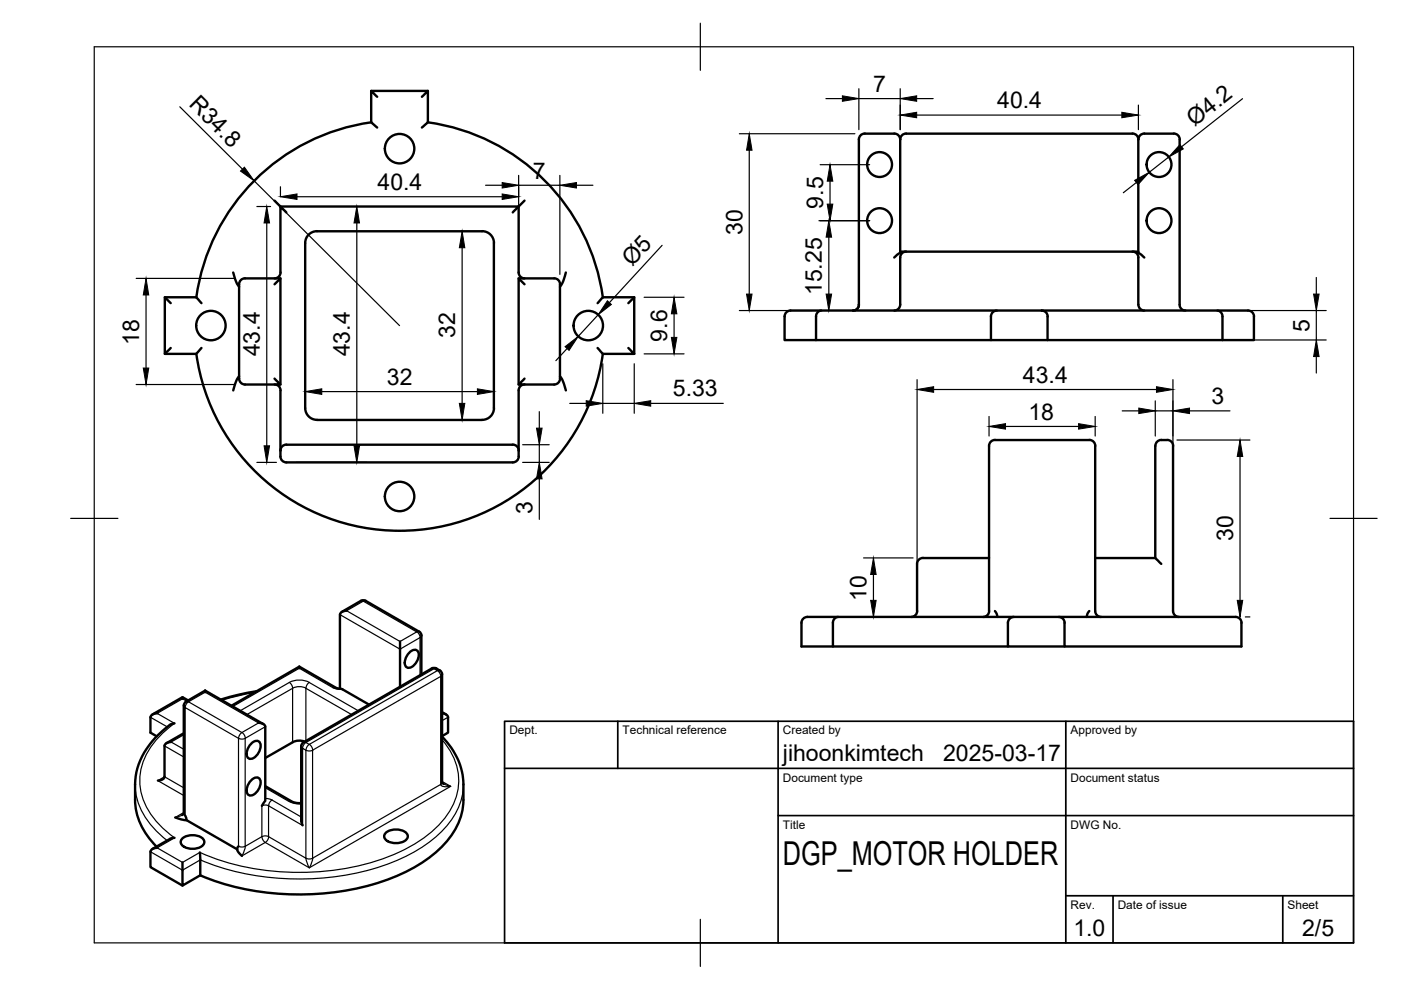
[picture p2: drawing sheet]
<svg xmlns="http://www.w3.org/2000/svg" width="297mm" height="210mm" viewBox="0 0 297 210" stroke-linecap="round" stroke-linejoin="round" font-family="sans-serif">
<!-- layer: Visible Narrow -->
<g fill="none" stroke="#000" stroke-width=".25">
<path d="M72.1 130.3l12.7 7.3 4.2-2.4M73.5 129.5l3.5-2 11.3 6.5-3.5 2zM76.5 127.4h1M88.9 133.9h-.5a1.57 1.57 0 0 1 .7 1.3M89 135.2v8M89.4 134.8l-.3 .4M31.9 152.1l3.6 2M34.9 158.2l4.1 2.3M37 153.4a16.2 16.2 0 0 0-7.3 10.7 13.3 13.3 0 0 0 4.4 11.1l2.9 2.4-3.7 2.2 5.4 3.1 3.7-2.2a54.5 54.5 0 0 0 42.3-.1 23 23 0 0 0 11.2-9.5 12.2 12.2 0 0 0-2.2-14.2M39 155.8l-2.7 1.5 2.7 1.6M39.5 148.7l.5 .1M39.6 148.7l-.9-.5-5.4 3 3.7 2.2"/>
<path d="M40 148.8l3.5-2 11.3 6.5-3.5 2M40 148.8l11.3 6.5M40 148.8a1.57 1.57 0 0 0-.7 1.2l-.3-.4M51.3 155.3a1.56 1.56 0 0 0-.7 1.2 1.57 1.57 0 0 0 1.4 0M51.3 155.3a1.57 1.57 0 0 1 .7 1.2M52 156.5v22.9M53.9 146.8l-3.5 .7-3.3 1M56.2 154.1l-4.2 2.4M61.3 144.7l-10.4 6M61.3 144.7a1.57 1.57 0 0 1 .7 1.2M61.4 144.7a4.7 4.7 0 0 1 4.2 0M62 145.9l-9.7 5.6"/>
<path d="M62 145.9v11.5M62.1 145.9l1.4-.3 1.4 .3M64.2 158.7l.7 .4v22.9l-8-4.6v-6.5l7.3 4.1zM64.4 157.4h.5M64.9 157.4l27.1-15.6 .7 .4-27.1 15.6M64.9 145.9l9.6 5.6M64.9 145.9v11.2M64.9 157.4l.7 .4M64.9 157.4a1.56 1.56 0 0 0-.7 1.3l-.3-.5M65.3 158l.3-.2a1.56 1.56 0 0 1 .7 1.3 1.56 1.56 0 0 1-1.4 0zM65.6 144.7l10.4 6M65.6 144.7a1.57 1.57 0 0 0-.7 1.2"/>
<path d="M70.7 145.9l-7.2-4.2-14.1 8.1M71.2 145.8h-.5l1.1 .4 .8-.1M91.5 141.7h1M93.2 142.1l-.5 .1a1.57 1.57 0 0 1 .8 1.2M93.4 143.4l-27.1 15.7v22.9l27.1-15.7M93.4 143.4v22.9M93.7 143l-.2 .4M95 152.1l-1.3 .7M28.6 166.3a15.4 15.4 0 0 0 6.8 11.9M39 167l-4.1-2.3-1.4 .8 5.5 3.2M39 172.3l-1.8 1 1.5-.5M39 172.5l.3 .4v-22.9l11.3 6.5v22.9a1.71 1.71 0 0 0 1.4 0"/>
<path d="M55.5 170.9v6.5l-3.5 2M55.5 177.4a1.55 1.55 0 0 1 1.5 0 1.56 1.56 0 0 1-.8 1.2 1.57 1.57 0 0 1-.7-1.2zM56.2 167l5.1 3M56.3 169.3l1.4 .3M57.7 169.6l6.2 3.6M57.7 169.6a1.57 1.57 0 0 0-.7 1.2 1.58 1.58 0 0 0-1.5 .1M61.8 169.9h-.5l.9 .4 1.7 .1M93.7 165.7l1.8 1-29.9 17.3-9.4-5.4-4.9 2.9 .4-.9 .3-1.2M93.7 165.9l-.2 .4M94.1 166.2l1.5 .5a2.68 2.68 0 0 1-2.1-.1l-.1-.3M98.3 166.3a14.7 14.7 0 0 1-5.9 11.1 41.2 41.2 0 0 1-21.2 8.5 56.2 56.2 0 0 1-28.7-3.6l-3.8 2.2-6.8-3.9M64.9 182a1.51 1.51 0 0 0 1.4 0l-.3 1.1-.4 .9-.4-.9z"/>
</g>
<!-- layer: Visible -->
<g fill="none" stroke="#000" stroke-width=".51">
<path d="M78.7 19.3h12M78.7 25.9a43.5 43.5 0 0 0-37.1 37.1M80 20.5l-1.3-1.2v6.6l1.3 1.1M89.5 20.5l1.2-1.2v6.6l-1.2 1.1M90.7 25.9a43.5 43.5 0 0 1 37.1 37.1M183.3 28.3h6.3M183.4 28.3a1.26 1.26 0 0 0-1.3 1.3v35.4a1.24 1.24 0 0 1-1.3 .8M189.6 28.3a1.26 1.26 0 0 1 1.3 1.3M190.9 29.6v24l-1.3 1M192.1 28.3h48M192.1 28.3a1.26 1.26 0 0 0-1.2 1.3M240.1 28.3a1.26 1.26 0 0 1 1.3 1.3 1.26 1.26 0 0 1 1.2-1.3"/>
<path d="M241.3 29.6v24l1.3 1M242.6 28.3h6.3M248.9 28.3a1.26 1.26 0 0 1 1.2 1.3v35.4a1.24 1.24 0 0 0 1.3 .8M49.4 57.8l.7 2.1 .6 .9M51.9 59h7.6M52 59a1.26 1.26 0 0 0-1.3 1.3v20M58.2 42.5l1.3 1.3h50.5l-1.3 1.2M60.7 45l-1.2-1.2v14a1.22 1.22 0 0 1-1.3 1.2M102.2 49h-35a2.51 2.51 0 0 0-2.5 2.5v35a2.51 2.51 0 0 0 2.5 2.5M102.2 49a2.51 2.51 0 0 1 2.5 2.5v35a2.47 2.47 0 0 1-2.5 2.5M110 59h7.5M111.2 42.5l-1.2 1.3v14a1.26 1.26 0 0 0 1.2 1.2"/>
<path d="M117.5 59a1.26 1.26 0 0 1 1.2 1.3v20M120 57.8l-.6 1.9-.7 1.1M190.9 53.4h50.4M192.1 53.3a1.26 1.26 0 0 0-1.2 1.3v10M240.1 53.3a1.26 1.26 0 0 1 1.3 1.3M241.3 54.6v10M34.9 63h6.7M36.2 64.3l-1.3-1.3v12l1.3-1.2M41.6 63l1.1 1.3M41.6 75a43.5 43.5 0 0 0 43.1 37.5 43.5 43.5 0 0 0 43.1-37.5M42.7 73.8l-1.1 1.2h-6.7M50.7 79.8l-.6 .9-.7 2.1"/>
<path d="M58.2 60.3l1.3-1.3v22.5M111.2 60.3l-1.2-1.3v22.5M118.7 79.8l.6 .9 .7 2.1M126.7 73.8l1.1 1.2h6.7l-1.3-1.2M133.2 64.3l1.3-1.3v12M134.5 63h-6.7l-1.1 1.3M174.1 65.8a1.2 1.2 0 0 0-1.1 1.3v5h-6.7v-5a1.26 1.26 0 0 1 1.3-1.3h53.3M190.9 64.6a1.26 1.26 0 0 1-1.3 1.2M211.4 65.8a1.26 1.26 0 0 0-1.3 1.3v5M220.9 65.8h43.7a1.26 1.26 0 0 1 1.3 1.3v5h-92.9M220.9 65.8a1.26 1.26 0 0 1 1.2 1.3M222.1 67.1v5"/>
<path d="M241.4 64.6a1.26 1.26 0 0 0 1.2 1.2M258.1 65.8a1.2 1.2 0 0 1 1.1 1.3v5M50.7 80.3a1.26 1.26 0 0 0 1.2 1.2h7.6l-1.3-1.2M58.2 81.5a1.26 1.26 0 0 1 1.3 1.3M59.5 82.8v14a1.26 1.26 0 0 0 1.2 1.2h48a1.26 1.26 0 0 0 1.3-1.2v-14M59.5 95.5a1.26 1.26 0 0 1 1.2-1.2h48a1.22 1.22 0 0 1 1.3 1.2M67.2 89h35M111.2 80.3l-1.2 1.2h7.5M111.2 81.5a1.26 1.26 0 0 0-1.2 1.3M118.7 80.3a1.26 1.26 0 0 1-1.2 1.2M209.7 94.5v35.1M209.7 94.5a1.23 1.23 0 0 1 1.2-1.2h20.1a1.26 1.26 0 0 1 1.2 1.2"/>
<path d="M232.2 94.5v35a1.26 1.26 0 0 0 1.3 1.3M244.9 94.5v23.8M245 94.5a1.23 1.23 0 0 1 1.2-1.2h1.3a1.26 1.26 0 0 1 1.2 1.2M248.7 94.5v35a1.26 1.26 0 0 0 1.3 1.3M209.7 118.3h-14a1.22 1.22 0 0 0-1.3 1.3v10M232.2 118.3h12.7l1.3 1.3M72.1 130.3v15.7M72.5 129.7l4-2.3 .8-.1 11.8 6.8 .3 .7-.1 8.2M73.5 129.5a1.32 1.32 0 0 0-1.4 .8M84.8 136v9.6M86.9 138.3a1.06 1.06 0 0 1 1.5-.4 1.06 1.06 0 0 1 .3 1.4l-.1 .5a2.4 2.4 0 0 1-2.2 1.8 1.72 1.72 0 0 1-.2-2.5zM171.2 130.8h89.7a2.52 2.52 0 0 1 2.1 .5l.2 .8v5h-37.5v-5"/>
<path d="M171.2 130.8a1.26 1.26 0 0 0-1.3 1.3v5h43.8M177.7 130.8a1.2 1.2 0 0 0-1.1 1.3v5M194.5 129.5a1.26 1.26 0 0 1-1.3 1.3M209.7 129.5a1.26 1.26 0 0 1-1.2 1.3M210.9 129.6l.4 .5 .2 .7M215 130.8a1.26 1.26 0 0 0-1.3 1.3v5h12M224.5 130.8a1.26 1.26 0 0 1 1.2 1.3M230.9 129.6l-.3 .5-.2 .7M33.3 151.2a1.32 1.32 0 0 0-1.4 .9v3.2l1.3 .8M34.9 158.2v6.5a1.17 1.17 0 0 1-1.4 .8M36.3 157.3a1.32 1.32 0 0 0-1.4 .8M37 153.4h-.3a2.56 2.56 0 0 0-1.5 1 15.8 15.8 0 0 0-6.6 11.9 16.1 16.1 0 0 0 1 8l1.5 2.6 2.1 2.6"/>
<path d="M38.7 147.8v.4M39 155.5l-3.7 2.1M39.9 148.5l-1.2-.7-6.4 3.7M43.5 146.4v.4M43.5 146.4l-4 2.3-.5 .6v23.2M43.5 146.4l12.3 7.1M53.4 157.6a1.06 1.06 0 0 1 1.4-.4 1.06 1.06 0 0 1 .4 1.4l-.1 .5a2.4 2.4 0 0 1-2.2 1.8 1.72 1.72 0 0 1-.2-2.5zM54.4 146.6l-3.9 .7-3.7 1M54.8 153.3a1.32 1.32 0 0 1 1.4 .8v15.7l-.7 1.1M62 157.4l-5.8 3.3M63.5 141.3v.4M63.5 141.3l7.7 4.5 .9 .2"/>
<path d="M63.5 141.3l-14.4 8.3M63.9 158.3v15.7l.3 1M64.6 157.2a3.2 3.2 0 0 0-2.5 .2M72.1 146l.5 .1 5.6 3.3M92.5 141.7a1.46 1.46 0 0 1 1.2 1.3M92.5 141.7l-.5-.1-.5 .1-27.1 15.7-.4 .3-.1 .5M93.7 156.2a14.6 14.6 0 0 1 4.6 10.1 16.4 16.4 0 0 1-1.2 8.5 23.7 23.7 0 0 1-12.3 10.6 56.3 56.3 0 0 1-42.3 .2M93.7 143v22.9l.4 .3M93.7 151l.9 .5M93.7 151.3a1.16 1.16 0 0 1 1.3 .8v3.2l-1.3 .8M33.3 179.8a1.32 1.32 0 0 0-1.4 .8v3.2l6.8 4M37 177.6l-.9 .3-3.8 2.1"/>
<path d="M37.1 173.3l2.5 .6 10.7 6.2 .3 .7 .7 .7M38.6 177.8a3.4 3.4 0 0 1 4.6 .4 1.26 1.26 0 0 1-1.1 1.6 3.3 3.3 0 0 1-3.7-.9v-.7zM39 172.5l-.4 .3M39.3 172.9l.3 1M50.6 179.4l-.3 .7M53.4 165.3a1.06 1.06 0 0 1 1.4-.4 1.06 1.06 0 0 1 .4 1.5l-.1 .5a2.4 2.4 0 0 1-2.2 1.8 1.72 1.72 0 0 1-.2-2.6zM56.2 166.7l5.8 3.3 1 .3h.9M81.8 176.6a3.4 3.4 0 0 1 4.6 .3 1.26 1.26 0 0 1-1.2 1.7 3.3 3.3 0 0 1-3.7-.9v-.8zM38.7 182.9v4.9l3.8-2.2M42.4 180.7l.1 4.9"/>
<circle cx="84.7" cy="31.5" r="3.1"/>
<circle cx="186.5" cy="34.9" r="2.64"/>
<circle cx="245.7" cy="34.9" r="2.64"/>
<circle cx="186.5" cy="46.8" r="2.64"/>
<circle cx="245.7" cy="46.8" r="2.64"/>
<circle cx="44.7" cy="69" r="3.1"/>
<circle cx="124.7" cy="69" r="3.1"/>
<circle cx="84.7" cy="105.3" r="3.1"/>
</g>
<!-- layer: TITLEBLOCK -->
<path d="M107 152.9h180v47h-180zM131 152.9v10M165 152.9v47M226 152.9v47M107 162.9h180M165 172.9h122M226 189.9h61M236 189.9v10M272 189.9v10" fill="none" stroke="#000" stroke-width=".36"/>
<!-- layer: FD_Dimensions -->
<g fill="none" stroke="#000" stroke-width=".25">
<path d="M182.1 18.8v8.7M190.9 18.8v8.7M38.1 22.6l13.3 13.3M53.9 38.3l30.8 30.7M59.5 39.6v2.1M103 39.3h3.5M110 37.2v19.7M110 39.3h8.7M118.7 37.2v21M122.2 39.3h3.5M156.8 28.4h24.5M158.9 31.8v30.5"/>
<path d="M173.9 34.9h10.5M175.1 20.9h3.5M176 38.4v4.9M182.1 20.9h8.8M194.4 20.9h3.4M194.4 24.4h43.4M240.9 38.7l-2.7 2.2M241.4 22.3v5.2M247.8 33.3l-4.1 3.2M263.4 20.9l-12.9 10.2M28.9 59h21M54.5 43.8h2.9"/>
<path d="M56.6 47.3v47.2M63 41.7h43.5M64.7 53.6v31.5M75.6 47.3v47.2M95.9 49h4.2M98 52.5v33M104.7 53.6v31.5M140.4 52l-11.2 12.2M173.6 46.8h10.8M175.7 50.3v12M279.1 58.8v3.5M31 62.5v15.5"/>
<path d="M120.2 73.9l-2.3 2.6M126.8 66.7l-4.2 4.6M127.8 77.1v10.5M134.5 77.1v10.5M136.6 75h8.4M136.6 63h8.4M142.9 66.5v5M156.8 65.8h15.2M173.6 65.8h.7M260.2 65.8h21M261.3 72.1h19.9M279.1 65.8v6.3"/>
<path d="M279.1 75.6v3.5M28.9 81.5h21M54.5 98h4.1M62.8 98h14.9M68.2 83h33M95.9 89h4.2M110.8 98h5.6M110.8 94.3h5.6M114.3 87.3v3.5M114.3 94.3v3.7M120.8 85.5h3.5M127.8 85.5h6.7"/>
<path d="M138 85.5h15.4M194.4 80.5v46.9M198 82.6h47.2M209.7 88.3v4.1M213.2 90.4h15.5M232.2 88.3v4.1M237.9 87.1h3.5M244.9 85v7.4M244.9 87.1h3.8M248.7 80.5v46.9M249.5 93.3h15.5M252.2 87.1h8.6"/>
<path d="M262.9 96.8v30.5M114.3 101.5v8.6M183.1 118.3h10.5M185.2 121.8v5.5M187.2 130.8h.1M264 130.8h1"/>
</g>
<g fill="#000" stroke="#000" stroke-width=".21">
<path d="M51.8 35.4l2.1 2.9-2.9-2zM106.5 38.7l3.5 .6-3.5 .6zM118.7 39.3l3.5-.6v1.2zM158.9 28.4l.5 3.4h-1.1zM176 34.9l.6 3.5h-1.2zM178.6 20.3l3.5 .6-3.5 .6zM190.9 20.9l3.5-.6v1.2zM190.9 24.4l3.5-.6v1.2zM237.8 23.8l3.6 .6-3.6 .6zM240.6 38.2l3.1-1.7-2.4 2.7zM250.2 30.7l.7 .9-3.1 1.7zM56.6 43.8l.5 3.5h-1.1z"/>
<path d="M59.5 41.7l3.5-.6v1.2zM75.6 43.8l.6 3.5h-1.1zM98 49l.6 3.5h-1.2zM106.5 41.1l3.5 .6-3.5 .6zM175.7 46.8l.6 3.5h-1.1zM175.4 43.3h1.2l-.6 3.5zM31 59l.5 3.5h-1.1zM30.4 78h1.1l-.5 3.5zM119.8 73.5l2.8-2.2-2 3zM128.8 63.8l.8 .8-2.8 2.1zM142.3 71.5h1.2l-.6 3.5zM142.9 63l.6 3.5h-1.2z"/>
<path d="M158.3 62.3h1.1l-.5 3.5zM175.2 62.3h1.1l-.6 3.5zM278.5 62.3h1.2l-.6 3.5zM279.1 72.1l.6 3.5h-1.2zM56 94.5h1.1l-.5 3.5zM64.7 83l3.5-.6v1.2zM75.1 94.5h1.1l-.6 3.5zM97.4 85.5h1.2l-.6 3.5zM101.2 82.4l3.5 .6-3.5 .6zM113.7 90.8h1.2l-.6 3.5zM124.3 85l3.5 .5-3.5 .6zM134.5 85.5l3.5-.5v1.1z"/>
<path d="M194.4 82.6l3.6-.6v1.2zM209.7 90.4l3.5-.6v1.2zM228.7 89.8l3.5 .6-3.5 .6zM241.4 86.5l3.5 .6-3.5 .6zM245.2 82l3.5 .6-3.5 .6zM248.7 87.1l3.5-.6v1.2zM262.9 93.3l.6 3.5h-1.2zM114.3 98l.6 3.5h-1.2zM185.2 118.3l.6 3.5h-1.2zM184.6 127.3h1.2l-.6 3.5zM262.3 127.3h1.2l-.6 3.5z"/>
</g>
<!-- layer: BORDER -->
<path d="M20 9.9h267v190h-267zM148.5 4.9v10M15 109.9h10M282 109.9h10M148.5 194.9v10" fill="none" stroke="#000" stroke-width=".25"/>
<text font-size="7" x="166" y="183.4">DGP_MOTOR HOLDER</text>
<g font-size="4.9">
<text x="39.9" y="22.3" transform="rotate(45 39.9 22.3)">R34.8</text>
<text x="185.1" y="19.5">7</text>
<text x="211.4" y="22.9">40.4</text>
<text x="253.3" y="27" transform="rotate(-38 253.3 27)">Ø4.2</text>
<text x="80.1" y="40.3">40.4</text>
<text x="113" y="37.9">7</text>
<text x="174.5" y="44.3" transform="rotate(-90 174.5 44.3)">9.5</text>
<text x="157.4" y="49.8" transform="rotate(-90 157.4 49.8)">30</text>
<text x="134" y="56.7" transform="rotate(-47 134 56.7)">Ø5</text>
<text x="174.3" y="62.6" transform="rotate(-90 174.3 62.6)">15.25</text>
<text x="96.5" y="71.7" transform="rotate(-90 96.5 71.7)">32</text>
<text x="277.6" y="70.3" transform="rotate(-90 277.6 70.3)">5</text>
<text x="29.5" y="73.2" transform="rotate(-90 29.5 73.2)">18</text>
<text x="55.1" y="75.6" transform="rotate(-90 55.1 75.6)">43.4</text>
<text x="74.2" y="75.6" transform="rotate(-90 74.2 75.6)">43.4</text>
<text x="141.5" y="72.4" transform="rotate(-90 141.5 72.4)">9.6</text>
<text x="82" y="81.6">32</text>
<text x="216.9" y="81.1">43.4</text>
<text x="142.7" y="84.1">5.33</text>
<text x="218.1" y="89">18</text>
<text x="256.9" y="85.7">3</text>
<text x="112.9" y="108.9" transform="rotate(-90 112.9 108.9)">3</text>
<text x="261.5" y="114.8" transform="rotate(-90 261.5 114.8)">30</text>
<text x="183.7" y="127.4" transform="rotate(-90 183.7 127.4)">10</text>
<text x="166" y="161.4">jihoonkimtech</text>
<text x="200" y="161.4">2025-03-17</text>
<text x="227.6" y="198.6">1.0</text>
<text x="276.1" y="198.6">2/5</text>
</g>
<g font-size="2.5">
<text x="108" y="155.7">Dept.</text>
<text x="132" y="155.7">Technical reference</text>
<text x="166" y="155.7">Created by</text>
<text x="227" y="155.7">Approved by</text>
<text x="166" y="165.7">Document type</text>
<text x="227" y="165.7">Document status</text>
<text x="166" y="175.7">Title</text>
<text x="227" y="175.7">DWG No.</text>
<text x="227" y="192.7">Rev.</text>
<text x="237" y="192.7">Date of issue</text>
<text x="273" y="192.7">Sheet</text>
</g>
</svg>
